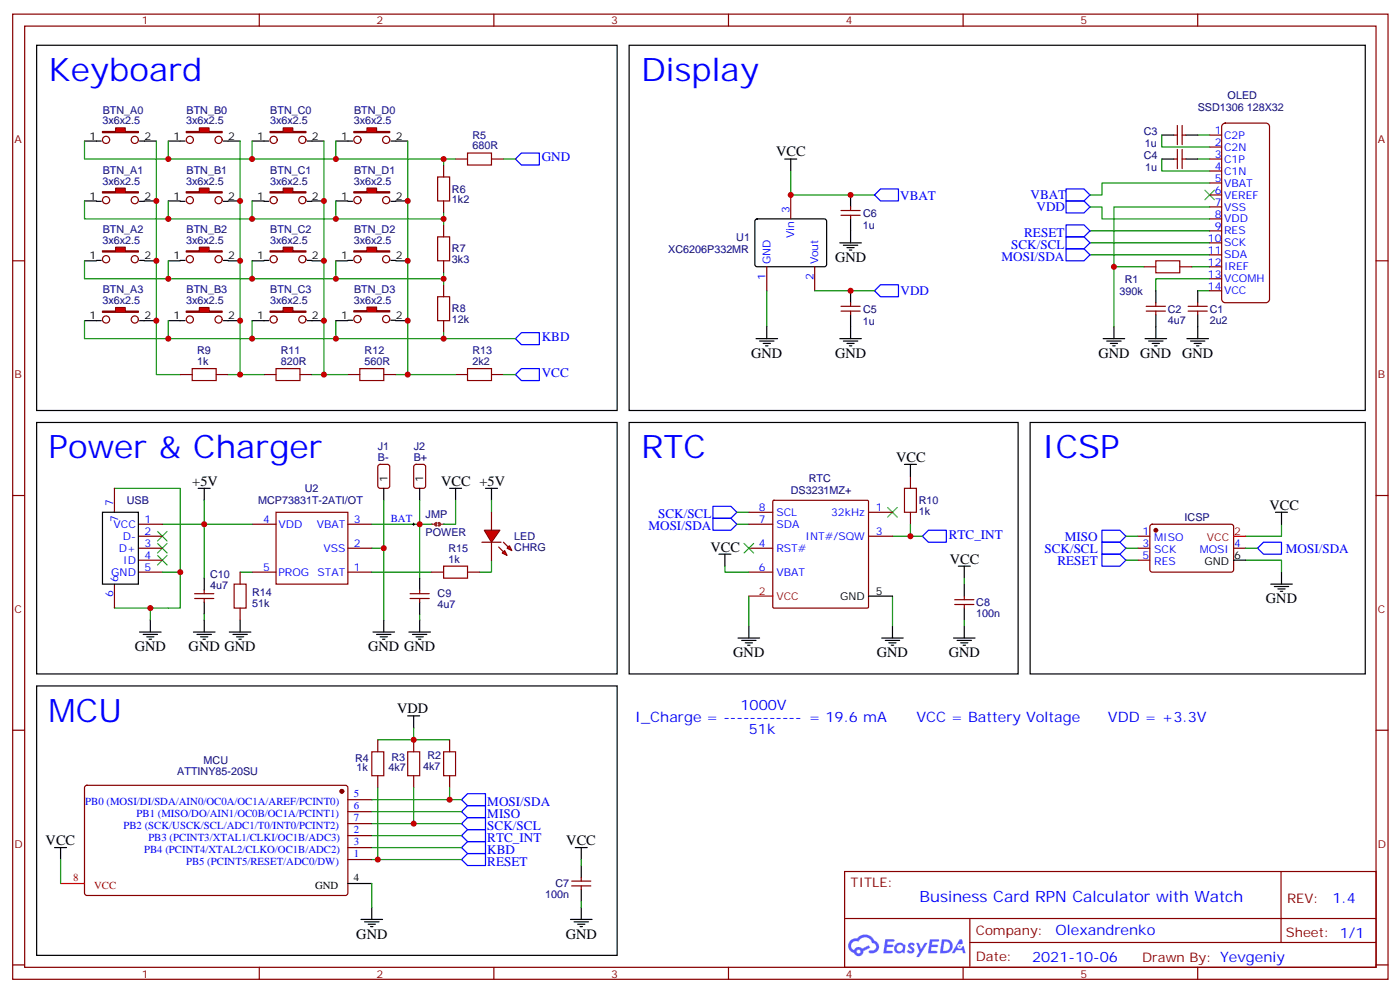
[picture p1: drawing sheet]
<svg xmlns="http://www.w3.org/2000/svg" width="413mm" height="292mm" viewBox="0 0 413 292" stroke-linecap="round" stroke-linejoin="round" font-family="sans-serif">
<g fill="none" stroke="#870000" stroke-width=".35">
<path d="M3.7 4.2h405.4v284.3h-405.4zM7.3 7.7h398.3v277.3h-398.3zM76.4 4.2v3.5M145.6 4.2v3.5M214.7 4.2v3.5M283.8 4.2v3.5M353 4.2v3.5M3.7 76.8h3.6M405.6 76.8h3.5M3.7 146h3.6M405.6 146h3.5M3.7 215.1h3.6"/>
<path d="M405.6 215.1h3.5M248.9 256.8h156.7v28.2h-156.7zM377.5 256.8l.1 20.9M249 270.6h156.4M285.8 277.7h119.6M285.8 270.6v14.1M3.7 284.3h3.6M76.4 285v3.5M145.6 285v3.5M214.7 285v3.5M283.8 285v3.5M353 285v3.5"/>
<path d="M405.6 284.3h3.5"/>
</g>
<g fill="#5487ff">
<path d="M267.9 277.9a1.22 1.22 0 0 1 1.7 .3l-.4 .6a.47 .47 0 0 0-.3-.4 .47 .47 0 0 0-.5 .2l.2 .2a1.14 1.14 0 0 1 .7 1.7 1.14 1.14 0 0 1-1.9 0l-.2-.2 .5-.5 .7 .4a.29 .29 0 0 0 .4-.2 .29 .29 0 0 0-.3-.4 1.04 1.04 0 0 1-.6-1.7z"/>
<path d="M260.9 276.7h2.4l.3 .2-.1 .5h-1.9l-.1 .9h1.5l.4 .3-.4 .4h-1.6l-.2 1.1 1.8 .1 .1 .3-.1 .3h-2.7z"/>
<path d="M274.1 276.7h2.3l.3 .2-.1 .5h-1.8l-.1 .9h1.5l.3 .3-.4 .4h-1.5l-.2 1.1 1.7 .1 .2 .3-.2 .3h-2.6z"/>
<path d="M282.8 276.7h.7l.3 1.2-.6 .4a.69 .69 0 0 0-1 .2 .69 .69 0 0 0 .5 1 .69 .69 0 0 0 .8-.6l.5-.3 .6 2.2h-.8l-.2-.9h-1.8l-.4 .9h-.9z"/>
<path d="M270 277.8h.8l.6 1.8 1.1-1.8h.9l-2.5 4.2h-.9l.9-1.6z"/>
<path d="M277.6 276.7l-.6 4.1h1.4a2.11 2.11 0 0 0 2.4-2.1 2.11 2.11 0 0 0-2.5-2zM278.3 277.4a1.39 1.39 0 0 1 1.7 1.4 1.39 1.39 0 0 1-1.8 1.3h-.3z"/>
<path d="M263.9 278.3a1.54 1.54 0 0 0-.1 2.1 1.54 1.54 0 0 0 2.2 .2l.6 .2 .3-2.3-.2-.2-.4-.1a1.49 1.49 0 0 0-2.4 .1zM264.2 279.3a.94 .94 0 0 1 1.8 0 .94 .94 0 0 1-1.8 0z"/>
<path d="M250.6 277.1a2.18 2.18 0 0 0 1.1 3.7 1.44 1.44 0 0 0 1.6 .9 1.44 1.44 0 0 0 1.2-1.5l2-1-.4-.7-2 .9a1.47 1.47 0 0 0-2.4 .5 1.39 1.39 0 0 1-.7-2 1.39 1.39 0 0 1 2-.4 2.12 2.12 0 0 1 2.2-1.3 2.12 2.12 0 0 1 1.9 1.6 1.14 1.14 0 0 1 1.1 1.5 1.14 1.14 0 0 1-1.7 .7 .43 .43 0 0 0-.5 .3 .43 .43 0 0 0 .4 .5 1.98 1.98 0 0 0 2.5-1.2 1.98 1.98 0 0 0-1.2-2.5 3.1 3.1 0 0 0-5.3-.7l-.8 .1zM252.5 280.4a.55 .55 0 0 1 1.1 0 .55 .55 0 0 1-1.1 0z"/>
<circle cx="282.8" cy="278.8" r=".26"/>
</g>
<path d="M24.9 41.6h3.5M42.5 41.6h3.6M374.5 172.1h6.4M375.6 172.8h4.2M376.6 173.5h2.1M377.3 174.2h.7M377.7 168.6v3.5" fill="none" stroke="#000" stroke-width=".35"/>
<path d="M324.8 156.2h5.3l1.7 1.8-1.7 1.7h-5.3zM324.8 159.7h5.3l1.7 1.8-1.7 1.8h-5.3zM324.8 163.3h5.3l1.7 1.7-1.7 1.8h-5.3zM370.6 161.5l1.8-1.8h5.3v3.6h-5.3z" fill="none" stroke="#00f" stroke-width=".35"/>
<path d="M377.7 154.4v3.6h-10.6M367.1 165h10.6v3.6" fill="none" stroke="#008700" stroke-width=".35"/>
<path d="M30.2 38.7h3.9v-1h2.8v1h3.9v.4h-10.6z" fill="#f00" stroke="#870000" stroke-width=".35"/>
<g fill="none" stroke="#870000" stroke-width=".35">
<circle cx="31.3" cy="41.2" r="1.06"/>
<circle cx="39.7" cy="41.2" r="1.06"/>
</g>
<path d="M24.9 59.2h3.5M28.4 41.6h1.4M41.1 41.6h1.4M42.5 59.2h3.6" fill="none" stroke="#000" stroke-width=".35"/>
<path d="M30.2 56.5h3.9v-1.1h2.8v1.1h3.9v.3h-10.6z" fill="#f00" stroke="#870000" stroke-width=".35"/>
<g fill="none" stroke="#870000" stroke-width=".35">
<circle cx="31.3" cy="59" r="1.06"/>
<circle cx="39.7" cy="59" r="1.06"/>
</g>
<path d="M28.4 59.3h1.4M41.1 59.3h1.4M24.9 76.8h3.5M42.5 76.8h3.6" fill="none" stroke="#000" stroke-width=".35"/>
<path d="M30.2 73.9h3.9v-1.1h2.8v1.1h3.9v.3h-10.6z" fill="#f00" stroke="#870000" stroke-width=".35"/>
<g fill="none" stroke="#870000" stroke-width=".35">
<circle cx="31.3" cy="76.4" r="1.06"/>
<circle cx="39.7" cy="76.4" r="1.06"/>
</g>
<path d="M28.4 76.7h1.4M41.1 76.7h1.4M24.9 94.5h3.5M42.5 94.5h3.6" fill="none" stroke="#000" stroke-width=".35"/>
<path d="M30.2 91.7h3.9v-1.1h2.8v1.1h3.9v.3h-10.6z" fill="#f00" stroke="#870000" stroke-width=".35"/>
<g fill="none" stroke="#870000" stroke-width=".35">
<circle cx="31.3" cy="94.1" r="1.06"/>
<circle cx="39.7" cy="94.1" r="1.06"/>
</g>
<path d="M49.6 41.6h3.5M67.2 41.6h3.6M28.4 94.5h1.4M41.1 94.5h1.4" fill="none" stroke="#000" stroke-width=".35"/>
<path d="M54.9 38.7h3.9v-1h2.8v1h3.9v.4h-10.6z" fill="#f00" stroke="#870000" stroke-width=".35"/>
<g fill="none" stroke="#870000" stroke-width=".35">
<circle cx="56" cy="41.2" r="1.06"/>
<circle cx="64.4" cy="41.2" r="1.06"/>
</g>
<path d="M53.1 41.6h1.4M65.8 41.6h1.4M49.6 76.8h3.5M67.2 76.8h3.6" fill="none" stroke="#000" stroke-width=".35"/>
<path d="M54.9 73.9h3.9v-1.1h2.8v1.1h3.9v.3h-10.6z" fill="#f00" stroke="#870000" stroke-width=".35"/>
<g fill="none" stroke="#870000" stroke-width=".35">
<circle cx="56" cy="76.4" r="1.06"/>
<circle cx="64.4" cy="76.4" r="1.06"/>
</g>
<path d="M53.1 76.7h1.4M65.8 76.7h1.4M49.6 94.5h3.5M67.2 94.5h3.6" fill="none" stroke="#000" stroke-width=".35"/>
<path d="M54.9 91.7h3.9v-1.1h2.8v1.1h3.9v.3h-10.6z" fill="#f00" stroke="#870000" stroke-width=".35"/>
<g fill="none" stroke="#870000" stroke-width=".35">
<circle cx="56" cy="94.1" r="1.06"/>
<circle cx="64.4" cy="94.1" r="1.06"/>
</g>
<path d="M49.6 59.2h3.5M67.2 59.2h3.6M53.1 94.5h1.4M65.8 94.5h1.4" fill="none" stroke="#000" stroke-width=".35"/>
<path d="M54.9 56.5h3.9v-1.1h2.8v1.1h3.9v.3h-10.6z" fill="#f00" stroke="#870000" stroke-width=".35"/>
<g fill="none" stroke="#870000" stroke-width=".35">
<circle cx="56" cy="59" r="1.06"/>
<circle cx="64.4" cy="59" r="1.06"/>
</g>
<path d="M53.1 59.3h1.4M65.8 59.3h1.4M74.3 41.6h3.5M91.9 41.6h3.6" fill="none" stroke="#000" stroke-width=".35"/>
<path d="M79.6 38.7h3.9v-1h2.8v1h3.9v.4h-10.6z" fill="#f00" stroke="#870000" stroke-width=".35"/>
<g fill="none" stroke="#870000" stroke-width=".35">
<circle cx="80.6" cy="41.2" r="1.06"/>
<circle cx="89.1" cy="41.2" r="1.06"/>
</g>
<path d="M74.3 59.2h3.5M77.8 41.6h1.4M90.5 41.6h1.4M91.9 59.2h3.6" fill="none" stroke="#000" stroke-width=".35"/>
<path d="M79.6 56.5h3.9v-1.1h2.8v1.1h3.9v.3h-10.6z" fill="#f00" stroke="#870000" stroke-width=".35"/>
<g fill="none" stroke="#870000" stroke-width=".35">
<circle cx="80.6" cy="59" r="1.06"/>
<circle cx="89.1" cy="59" r="1.06"/>
</g>
<path d="M77.8 59.3h1.4M90.5 59.3h1.4M74.3 76.8h3.5M91.9 76.8h3.6" fill="none" stroke="#000" stroke-width=".35"/>
<path d="M79.6 73.9h3.9v-1.1h2.8v1.1h3.9v.3h-10.6z" fill="#f00" stroke="#870000" stroke-width=".35"/>
<g fill="none" stroke="#870000" stroke-width=".35">
<circle cx="80.6" cy="76.4" r="1.06"/>
<circle cx="89.1" cy="76.4" r="1.06"/>
</g>
<path d="M77.8 76.7h1.4M90.5 76.7h1.4M74.3 94.5h3.5M91.9 94.5h3.6" fill="none" stroke="#000" stroke-width=".35"/>
<path d="M79.6 91.7h3.9v-1.1h2.8v1.1h3.9v.3h-10.6z" fill="#f00" stroke="#870000" stroke-width=".35"/>
<g fill="none" stroke="#870000" stroke-width=".35">
<circle cx="80.6" cy="94.1" r="1.06"/>
<circle cx="89.1" cy="94.1" r="1.06"/>
</g>
<path d="M99 41.6h3.5M116.6 41.6h3.6M77.8 94.5h1.4M90.5 94.5h1.4" fill="none" stroke="#000" stroke-width=".35"/>
<path d="M104.3 38.7h3.9v-1h2.8v1h3.9v.4h-10.6z" fill="#f00" stroke="#870000" stroke-width=".35"/>
<g fill="none" stroke="#870000" stroke-width=".35">
<circle cx="105.3" cy="41.2" r="1.06"/>
<circle cx="113.8" cy="41.2" r="1.06"/>
</g>
<path d="M99 59.2h3.5M102.5 41.6h1.4M115.2 41.6h1.4M116.6 59.2h3.6" fill="none" stroke="#000" stroke-width=".35"/>
<path d="M104.3 56.5h3.9v-1.1h2.8v1.1h3.9v.3h-10.6z" fill="#f00" stroke="#870000" stroke-width=".35"/>
<g fill="none" stroke="#870000" stroke-width=".35">
<circle cx="105.3" cy="59" r="1.06"/>
<circle cx="113.8" cy="59" r="1.06"/>
</g>
<path d="M102.5 59.3h1.4M115.2 59.3h1.4M99 76.8h3.5M116.6 76.8h3.6" fill="none" stroke="#000" stroke-width=".35"/>
<path d="M104.3 73.9h3.9v-1.1h2.8v1.1h3.9v.3h-10.6z" fill="#f00" stroke="#870000" stroke-width=".35"/>
<g fill="none" stroke="#870000" stroke-width=".35">
<path d="M130.7 48.6v3.5M130.7 59.2v3.5M130.7 66.3v3.5M130.7 76.8v3.6M130.7 83.9v3.5M130.7 94.5v3.5M53.1 110.3h3.6M63.7 110.3h3.5M77.8 110.3h3.6M88.4 110.3h3.5M102.5 110.3h3.5M113.1 110.3h3.5"/>
<path d="M281.4 178.1h5.6M281.4 176.7h5.6M284.2 175.6v1.1M284.2 178.1v1"/>
<circle cx="105.3" cy="76.4" r="1.06"/>
<circle cx="113.8" cy="76.4" r="1.06"/>
</g>
<g fill="none" stroke="#000" stroke-width=".35">
<path d="M102.5 76.7h1.4M115.2 76.7h1.4M99 94.5h3.5M116.6 94.5h3.6M282.4 166.8h3.6M284.2 166.8v3.5M284.2 172.1v3.5M284.2 179.1v3.6M281 188h6.4M282.1 188.7h4.2M283.1 189.4h2.2M283.8 190.1h.8"/>
<path d="M284.2 184.4v3.6"/>
</g>
<g fill="none" stroke="#008700" stroke-width=".35">
<path d="M46.1 41.6v68.7h7M49.6 41.6v5.2M49.6 59.2v5.3M70.8 41.6v68.7M74.3 41.6v5.2M74.3 59.2v5.3M99 41.6v5.2M99 59.2v5.3M120.2 41.6v68.7h-3.6M24.9 76.8v5.3h105.8M49.6 76.8v5.3M74.3 76.8v5.3"/>
<path d="M99 76.8v5.3M49.6 94.5v5.3M99 94.5v5.3M67.2 110.3h10.6M91.9 110.3h10.6"/>
</g>
<path d="M129 52.1h3.5v7.1h-3.5zM129 69.8h3.5v7h-3.5zM129 87.4h3.5v7.1h-3.5zM56.7 108.6h7v3.5h-7zM81.4 108.6h7v3.5h-7zM106 108.6h7.1v3.5h-7.1z" fill="none" stroke="#a10000" stroke-width=".35"/>
<path d="M104.3 91.5h3.9v-1h2.8v1h3.9v.4h-10.6z" fill="#f00" stroke="#870000" stroke-width=".35"/>
<g fill="none" stroke="#870000" stroke-width=".35">
<path d="M345.9 39.8h1.1M347 37v5.6M348.4 37v5.6M348.4 39.8h1.1M356.5 39.8h3.5M360.3 36.7l.8-.4h12l.6 .2 .4 .5 .1 51.1-.3 .6-.5 .4-12.3 .1-.6-.3-.4-.5-.1-51.1zM134.3 46.8h3.5M144.9 46.8h3.5M345.9 46.8h1.1M347 44v5.7M348.4 44v5.7M348.4 46.8h1.1"/>
<path d="M356.5 46.8h3.5M356.5 43.3h3.5M356.5 50.4h3.5M356.5 53.9h3.5M356.5 57.4h3.5M337.1 78.6h3.5M347.7 78.6h3.5M356.5 78.6h3.5M356.5 61h3.5M356.5 64.5h3.5M356.5 68h3.5M356.5 71.5h3.5"/>
<path d="M356.5 75.1h3.5M247.9 90.2h5.6M247.9 91.7h5.6M250.7 89.2v1M250.7 91.7v1M337.8 90.2h5.7M337.8 91.7h5.7M340.6 89.2v1M340.6 91.7v1M350.2 90.2h5.6M350.2 91.7h5.6M353 89.2v1"/>
<path d="M353 91.7v1M356.5 82.1h3.5M356.5 85.7h3.5M134.3 110.3h3.5M144.9 110.3h3.5M111.6 137l.4-.2h2.2l.6 .4 .1 6-.5 .6-2.4 .1-.6-.5-.1-5.9zM122.2 137l.4-.2h2.1l.7 .4v6l-.4 .6-2.4 .1-.6-.5-.1-5.9zM74.3 154.4h7.1M81.4 150.9h21.1v21.2h-21.1zM102.5 154.4h7.1M268.3 140.3v3.6M268.3 150.9v3.5"/>
<path d="M335.4 158h3.5M339.1 154.7l.5-.3 23.5 .1 .5 .7-.1 12.9-.6 .5-23.6-.1-.4-.6v-12.7zM74.3 168.6h7.1M102.5 168.6h7.1M102.5 161.5h7.1M335.4 161.5h3.5M335.4 165h3.5M363.6 161.5h3.5M121.9 217.9v3.6M132.5 217.9v3.6M25.1 231.6l.5-.2h76.5l.4 .7v31.3l-.7 .4-76.5-.1-.4-.6v-31zM102.5 239.1h7.1"/>
<path d="M102.5 235.6h7.1M121.9 228.5v3.6M132.5 228.5v3.6M102.5 242.6h7.1M102.5 249.7h7.1M102.5 246.2h7.1M102.5 253.2h7.1M168.5 259.6h5.6M171.3 258.5v1.1M168.5 261h5.6M171.3 261v1"/>
<circle cx="105.3" cy="94" r="1.06"/>
<circle cx="113.8" cy="94" r="1.06"/>
</g>
<g fill="none" stroke="#000" stroke-width=".35">
<path d="M10.8 13.3h171.1v107.6h-171.1zM185.4 13.3h217v107.6h-217zM342.4 39.8h3.5M349.5 39.8h3.5M342.4 46.8h3.5M349.5 46.8h3.5M102.5 94.4h1.4M115.2 94.4h1.4M250.7 85.7v3.5M250.7 92.7v3.5M325.1 99.8h6.4M328.3 96.2v3.6"/>
<path d="M340.6 85.7v3.5M340.6 92.7v3.5M353 85.7v3.5M353 92.7v3.5M326.2 100.5h4.2M327.2 101.2h2.2M327.9 101.9h.7M10.8 124.5h171.1v74h-171.1zM185.4 124.5h114.7v74h-114.7zM266.6 136.8h3.5M268.3 136.8v3.5M303.6 124.5h98.8v74h-98.8z"/>
<path d="M58.4 143.9h3.5M60.2 143.9v3.5M113.1 143.9v3.5M123.7 143.9v3.5M132.5 143.9h3.5M134.3 143.9v3.5M143.1 143.9h3.5M144.9 143.9v3.5M375.9 150.9h3.5M377.7 150.9v3.5M211.9 163.3h3.5M213.6 163.3v3.5"/>
<path d="M363.6 165h3.5M41.1 186.2h6.4M42.2 186.9h4.2M43.3 187.6h2.1M44 188.3h.7M44.3 182.7v3.5M57 186.2h6.4M58.1 186.9h4.2M59.1 187.6h2.1M59.8 188.3h.7M60.2 182.7v3.5M67.6 186.2h6.3"/>
<path d="M68.7 186.9h4.2M69.7 187.6h2.1M70.4 188.3h.7M70.8 182.7v3.5M109.9 186.2h6.4M111 186.9h4.2M112 187.6h2.2M112.7 188.3h.8M113.1 182.7v3.5M120.5 186.2h6.4M121.6 186.9h4.2M122.6 187.6h2.1"/>
<path d="M123.3 188.3h.7M123.7 182.7v3.5M259.9 188h6.3M260.9 188.7h4.2M262 189.4h2.1M262.7 190.1h.7M263 184.4v3.6M10.8 202.1h171.1v79.3h-171.1zM120.2 210.9h3.5M121.9 210.9v3.5M16.1 249.7h3.5M17.9 249.7v3.5"/>
<path d="M169.5 249.7h3.6M171.3 249.7v3.5M171.3 255v3.5M102.5 260.3h7.1M106.4 270.9h6.3M107.5 271.6h4.2M108.5 272.3h2.1M109.2 273h.7M109.6 267.3v3.6M168.1 270.9h6.4M169.2 271.6h4.2M170.3 272.3h2.1"/>
<path d="M171 273h.7M171.3 262v3.6M171.3 267.3v3.6"/>
</g>
<g fill="none" stroke="#00f" stroke-width=".35">
<path d="M151.9 46.8l1.8-1.7h5.3v3.5h-5.3zM314.2 73.3h5.3l1.7 1.8-1.7 1.7h-5.3zM314.2 69.8h5.3l1.7 1.7-1.7 1.8h-5.3zM314.2 66.3h5.3l1.7 1.7-1.7 1.8h-5.3zM151.9 99.8l1.8-1.8h5.3v3.5h-5.3zM151.9 110.3l1.8-1.7h5.3v3.5h-5.3zM210.1 149.2h5.3l1.8 1.7-1.8 1.8h-5.3zM210.1 152.7h5.3l1.8 1.7-1.8 1.8h-5.3zM271.9 158l1.7-1.8h5.3v3.5h-5.3zM137.8 237.3h5.3v3.6h-5.3l-1.8-1.8zM137.8 233.8h5.3v3.5h-5.3l-1.8-1.7zM137.8 251.5h5.3v3.5h-5.3l-1.8-1.8z"/>
<path d="M137.8 247.9h5.3v3.6h-5.3l-1.8-1.8zM137.8 244.4h5.3v3.5h-5.3l-1.8-1.7zM137.8 240.9h5.3v3.5h-5.3l-1.8-1.8z"/>
</g>
<g fill="none" stroke="#008700" stroke-width=".35">
<path d="M342.4 39.8v3.5h14.1M353 39.8h3.5M24.9 41.6v5.2h105.8v1.8M24.9 59.2v5.3h105.8v-1.8M95.5 41.6v68.7M130.7 46.8h3.6M148.4 46.8h3.5M353 46.8h3.5M130.7 64.5v1.8M321.2 75.1h35.3M321.2 71.5h35.3M321.2 68h35.3"/>
<path d="M351.2 78.6h5.3M24.9 94.5v5.3h105.8v-1.8M74.3 94.5v5.3M130.7 80.4v3.5M130.7 99.8h21.2M353 85.7h3.5M356.5 82.1h-15.9v3.6M120.2 110.3h14.1M148.4 110.3h3.5M47.8 154.4h26.5M60.2 147.4v22.9M109.6 154.4h14.1v15.9"/>
<path d="M113.1 147.4v14.1M123.7 147.4v7M217.2 150.9h3.5M217.2 154.4h3.5M263 158h8.9M268.3 154.4v3.6M331.8 158h3.6M33.7 179.1h15.9M70.8 168.6h3.5M109.6 161.5h3.5v21.2M109.6 168.6h17.6M144.9 165v3.6h-3.6"/>
<path d="M263 175.6v8.8M284.2 170.3v1.8M331.8 161.5h3.6M331.8 165h3.6M367.1 161.5h3.5M60.2 180.9v1.8M123.7 180.9v1.8M284.2 182.7v1.7M111.3 217.9h21.2M109.6 235.6h26.4M109.6 239.1h26.4M121.9 232.1v10.5"/>
<path d="M132.5 232.1v3.5M17.9 253.2v7.1M109.6 242.6h26.4M109.6 246.2h26.4M109.6 249.7h26.4M109.6 253.2h26.4M171.3 253.2v1.8M109.6 260.3v7M171.3 265.6v1.7"/>
</g>
<path d="M137.8 45.1h7.1v3.5h-7.1zM340.6 76.8h7.1v3.6h-7.1zM137.8 108.6h7.1v3.5h-7.1zM266.6 143.9h3.5v7h-3.5zM120.2 221.5h3.5v7h-3.5zM130.7 221.5h3.6v7h-3.6z" fill="none" stroke="#a10000" stroke-width=".35"/>
<path d="M355.1 56l2.8 2.8M357.9 56l-2.8 2.8M46.4 156.6l2.8 2.8M49.2 156.6l-2.8 2.8M46.4 163.6l2.8 2.8M46.4 160.1l2.8 2.8M49.2 163.6l-2.8 2.8M49.2 160.1l-2.8 2.8" fill="none" stroke="#3c3" stroke-width=".35"/>
<g fill="#870000" stroke="#870000" stroke-width=".35">
<circle cx="100.8" cy="233.1" r=".53"/>
<circle cx="340.6" cy="156.2" r=".53"/>
</g>
<path d="M363.6 158h3.5M17.9 260.3h7" fill="none" stroke="#f00" stroke-width=".35"/>
<path d="M128.6 154.1l-.3 .3 .3 .4M129.3 154.1l.4 .3-.4 .4" fill="none" stroke="#8c2424" stroke-width=".71"/>
<path d="M127.2 154.4h.7M130 154.4h.7" fill="none" stroke="#8c2424" stroke-width=".35"/>
<g fill="#8c2424">
<circle cx="127.2" cy="154.4" r=".18"/>
<circle cx="130.7" cy="154.4" r=".18"/>
</g>
<path d="M123.7 154.4h3.5M134.3 147.4v7h-3.6M144.9 147.4v3.5" fill="none" stroke="#008700" stroke-width=".35"/>
<path d="M261.6 149.5l2.8 2.8M264.4 149.5l-2.8 2.8" fill="none" stroke="#3c3" stroke-width=".35"/>
<path d="M69 172.1h3.5v7h-3.5zM130.7 166.8h7.1v3.5h-7.1z" fill="none" stroke="#a10000" stroke-width=".35"/>
<path d="M57.4 176.3h5.6M57.4 174.9h5.6M60.2 173.8v1.1M60.2 176.3v1.1M70.8 168.6v3.5M70.8 179.1v3.6M120.9 176.3h5.6M120.9 174.9h5.6M123.7 173.8v1.1M123.7 176.3v1.1M127.2 168.6h3.5M137.8 168.6h3.5" fill="none" stroke="#870000" stroke-width=".35"/>
<path d="M60.2 170.3v3.5M60.2 177.4v3.5M123.7 170.3v3.5M123.7 177.4v3.5" fill="none" stroke="#000" stroke-width=".35"/>
<g fill="#f00" stroke="#870000" stroke-width=".35">
<path d="M142.7 156.2h4.6l-2.4 3.5z"/>
<path d="M142 159.7h5.7z"/>
</g>
<g fill="#870000" stroke="#870000" stroke-width=".35">
<path d="M148.4 159.7l1.4 1.4z"/>
<path d="M147 161.1l1.4 1.5z"/>
</g>
<g fill="#f00" stroke="#870000" stroke-width=".35">
<path d="M149.4 161.5l.7-.7 .7 1.4z"/>
<path d="M148 162.9l.7-.7 .7 1.4z"/>
</g>
<g fill="none" stroke="#870000" stroke-width=".35">
<path d="M233 57.4v7.1M226 78.6v7.1M240.1 78.6v7.1M247.9 63.4h5.6M247.9 62h5.6M250.7 61v1M250.7 63.4v1.1M33.7 143.9v7M40.8 158h7M40.8 154.4h7M144.9 150.9v5.3M144.9 159.7v5.3"/>
<path d="M220.7 150.9h7.1M220.7 154.4h7.1M227.8 147.6l.3-.2h27.5l.3 .2 .1 31.2-.2 .3h-27.7l-.3-.2zM256 150.9h7M256 158h7M33.7 172.1v7M40.8 161.5h7M40.8 168.6h7M40.8 165h7M220.7 161.5h7.1M220.7 168.6h7.1M111.3 217.9v3.6"/>
<path d="M111.3 228.5v3.6"/>
</g>
<g fill="none" stroke="#008700" stroke-width=".35">
<path d="M233 50.4v7h24.7M342.4 46.8v3.6h14.1M356.5 53.9h-31.7v3.5h-3.6M321.2 61h3.6v3.5h31.7M337.1 78.6h-8.8v17.6M356.5 61h-28.2v17.6M226 85.7v10.5M240.1 85.7h17.6M33.7 143.9h19.4v35.2h-3.5M44.3 179.1v3.6M47.8 168.6h5.3M213.6 166.8v1.8h7.1"/>
<path d="M220.7 175.6v8.8M121.9 214.4v3.5M111.3 232.1v21.1"/>
</g>
<path d="M121.6 154.4h.7M121.9 154.1v.7" fill="none" stroke="#000" stroke-width=".29"/>
<g fill="none" stroke="#000" stroke-width=".35">
<path d="M231.3 46.8h3.5M233 46.8v3.6M250.7 57.4v3.6M222.7 64.7l.5-.2h20l.4 .7v13l-.7 .4-20-.1-.4-.6v-12.7zM247.5 71.5h6.4M248.6 72.2h4.2M249.6 73h2.1M250.3 73.7h.7M250.7 64.5v7M222.8 99.8h6.4M226 96.2v3.6M247.5 99.8h6.4"/>
<path d="M250.7 96.2v3.6M337.5 99.8h6.3M340.6 96.2v3.6M349.8 99.8h6.4M353 96.2v3.6M223.9 100.5h4.2M224.9 101.2h2.1M225.6 101.9h.7M248.6 100.5h4.2M249.6 101.2h2.1M250.3 101.9h.7M338.5 100.5h4.3"/>
<path d="M339.6 101.2h2.1M340.3 101.9h.7M350.9 100.5h4.2M351.9 101.2h2.1M352.6 101.9h.7M30.2 150.9h10.6v21.2h-10.6zM256 175.6h7M217.5 188h6.4M218.6 188.7h4.2M219.6 189.4h2.2M220.3 190.1h.8M220.7 184.4v3.6"/>
</g>
<path d="M257.7 57.4l1.8-1.7h5.3v3.5h-5.3zM314.2 59.2h5.3l1.7 1.8-1.7 1.7h-5.3zM314.2 55.7h5.3l1.7 1.7-1.7 1.8h-5.3zM257.7 85.7l1.8-1.8h5.3v3.5h-5.3z" fill="none" stroke="#00f" stroke-width=".35"/>
<path d="M220.7 175.6h7.1" fill="none" stroke="#f00" stroke-width=".35"/>
<path d="M219.3 160.1l2.8 2.8M222.1 160.1l-2.8 2.8" fill="none" stroke="#3c3" stroke-width=".35"/>
<path d="M109.6 221.5h3.5v7h-3.5z" fill="none" stroke="#a10000" stroke-width=".35"/>
<g fill="#c00">
<circle cx="49.6" cy="82.1" r=".88"/>
<circle cx="74.3" cy="82.1" r=".88"/>
<circle cx="99" cy="82.1" r=".88"/>
<circle cx="46.1" cy="94.5" r=".88"/>
<circle cx="70.8" cy="110.3" r=".88"/>
<circle cx="120.2" cy="94.5" r=".88"/>
<circle cx="46.1" cy="76.8" r=".88"/>
<circle cx="70.8" cy="76.8" r=".88"/>
<circle cx="70.8" cy="59.2" r=".88"/>
<circle cx="70.8" cy="94.5" r=".88"/>
<circle cx="95.5" cy="59.2" r=".88"/>
<circle cx="95.5" cy="76.8" r=".88"/>
<circle cx="95.5" cy="94.5" r=".88"/>
<circle cx="120.2" cy="76.8" r=".88"/>
<circle cx="120.2" cy="59.2" r=".88"/>
<circle cx="95.5" cy="110.3" r=".88"/>
<circle cx="49.6" cy="46.8" r=".88"/>
<circle cx="74.3" cy="46.8" r=".88"/>
<circle cx="99" cy="46.8" r=".88"/>
<circle cx="46.1" cy="59.2" r=".88"/>
<circle cx="49.6" cy="64.5" r=".88"/>
<circle cx="74.3" cy="64.5" r=".88"/>
<circle cx="99" cy="64.5" r=".88"/>
<circle cx="130.7" cy="64.5" r=".88"/>
<circle cx="130.7" cy="82.1" r=".88"/>
<circle cx="49.6" cy="99.8" r=".88"/>
<circle cx="99" cy="99.8" r=".88"/>
<circle cx="74.3" cy="99.8" r=".88"/>
<circle cx="268.3" cy="158" r=".88"/>
<circle cx="130.7" cy="46.8" r=".88"/>
<circle cx="130.7" cy="99.8" r=".88"/>
<circle cx="120.2" cy="110.3" r=".88"/>
<circle cx="121.9" cy="242.6" r=".88"/>
<circle cx="132.5" cy="235.6" r=".88"/>
<circle cx="60.2" cy="154.4" r=".88"/>
<circle cx="123.7" cy="154.4" r=".88"/>
<circle cx="113.1" cy="161.5" r=".88"/>
<circle cx="250.7" cy="85.7" r=".88"/>
<circle cx="53.1" cy="168.6" r=".88"/>
<circle cx="44.3" cy="179.1" r=".88"/>
<circle cx="233" cy="57.4" r=".88"/>
<circle cx="250.7" cy="57.4" r=".88"/>
<circle cx="328.3" cy="78.6" r=".88"/>
<circle cx="111.3" cy="253.2" r=".88"/>
<circle cx="121.9" cy="217.9" r=".88"/>
</g>
<g font-size="9.5" fill="#00f">
<text x="14.3" y="23.9">Keyboard</text>
<text x="188.9" y="23.9">Display</text>
<text x="14.3" y="135">Power &amp; Charger</text>
<text x="188.9" y="135">RTC</text>
<text x="307.1" y="135">ICSP</text>
<text x="14.3" y="212.7">MCU</text>
</g>
<text font-size="4.6" fill="#00f" x="271" y="265.8">Business Card RPN Calculator with Watch</text>
<g font-size="4.2">
<text x="228.8" y="46.1">VCC</text>
<text x="246.1" y="77.2">GND</text>
<text x="221.4" y="105.4">GND</text>
<text x="246.1" y="105.4">GND</text>
<text x="323.7" y="105.4">GND</text>
<text x="336.1" y="105.4">GND</text>
<text x="348.4" y="105.4">GND</text>
<text x="264.1" y="136.1">VCC</text>
<text x="56.7" y="143.2">+5V</text>
<text x="130" y="143.2">VCC +5V</text>
<text x="374.2" y="150.2">VCC</text>
<text x="209.4" y="162.6">VCC</text>
<text x="280" y="166.1">VCC</text>
<text x="373.1" y="177.7">GND</text>
<text x="39.7" y="191.8">GND</text>
<text x="55.6" y="191.8">GND GND</text>
<text x="108.5" y="191.8">GND GND</text>
<text x="216.1" y="193.6">GND</text>
<text x="258.4" y="193.6">GND</text>
<text x="279.6" y="193.6">GND</text>
<text x="117" y="210.2">VDD</text>
<text x="13.4" y="249">VCC</text>
<text x="166.9" y="249">VCC</text>
<text x="105" y="276.5">GND</text>
<text x="166.8" y="276.5">GND</text>
</g>
<g font-size="4.2" fill="#00f">
<text x="218.2" y="209.1">1000V</text>
<text x="187.2" y="212.7">I_Charge = ------------ = 19.6 mA</text>
<text x="270.1" y="212.7">VCC = Battery Voltage</text>
<text x="326.5" y="212.7">VDD = +3.3V</text>
<text x="220.7" y="216.2">51k</text>
<text x="392.7" y="266">1.4</text>
<text x="311.1" y="275.6">Olexandrenko</text>
<text x="304.2" y="283.4">2021-10-06</text>
</g>
<g font-size="3.9" fill="#00f">
<text x="159.7" y="47.6">GND</text>
<text x="265.3" y="59">VBAT</text>
<text x="303.7" y="58.7">VBAT</text>
<text x="305.5" y="62.2">VDD</text>
<text x="301.9" y="69.8">RESET</text>
<text x="295.2" y="76.8">MOSI/SDA</text>
<text x="298" y="73.3">SCK/SCL</text>
<text x="265.4" y="86.9">VDD</text>
<text x="159.7" y="100.5">KBD</text>
<text x="159.7" y="111.1">VCC</text>
<text x="193.9" y="152.7">SCK/SCL</text>
<text x="191.1" y="156.2">MOSI/SDA</text>
<text x="279.6" y="158.7">RTC_INT</text>
<text x="313.8" y="159.2">MISO</text>
<text x="307.8" y="162.8">SCK/SCL</text>
<text x="311.7" y="166.3">RESET</text>
<text x="379" y="162.8">MOSI/SDA</text>
<text x="143.6" y="237.3">MOSI/SDA</text>
<text x="143.6" y="244.4">SCK/SCL</text>
<text x="143.6" y="240.9">MISO</text>
<text x="143.6" y="251.5">KBD</text>
<text x="143.6" y="247.9">RTC_INT</text>
<text x="143.6" y="255">RESET</text>
</g>
<g font-size="3.9" fill="#800">
<text x="250.7" y="261.3">TITLE:</text>
<text x="379.3" y="266">REV:</text>
<text x="287.6" y="275.5">Company:</text>
<text x="379" y="276.2">Sheet: 1/1</text>
<text x="287.6" y="283.2">Date:</text>
<text x="336.6" y="283.3">Drawn By: Yevgeniy</text>
</g>
<g font-size="3.2" fill="#800">
<text x="41.8" y="7.2">1</text>
<text x="111" y="7.2">2</text>
<text x="180.1" y="7.2">3</text>
<text x="249.3" y="7.2">4</text>
<text x="318.4" y="7.2">5</text>
<text x="4.3" y="42.3">A</text>
<text x="406.1" y="42.3">A</text>
<text x="4.3" y="111.4">B</text>
<text x="406.1" y="111.4">B</text>
<text x="4.3" y="180.6">C</text>
<text x="406.1" y="180.6">C</text>
<text x="4.3" y="249.7">D</text>
<text x="406.1" y="249.7">D</text>
<text x="41.8" y="288">1</text>
<text x="111" y="288">2</text>
<text x="180.1" y="288">3</text>
<text x="249.3" y="288">4</text>
<text x="318.4" y="288">5</text>
</g>
<g font-size="3.2" fill="#000080">
<text x="361.8" y="29.2">OLED</text>
<text x="30.3" y="33.5">BTN_A0</text>
<text x="55" y="33.5">BTN_B0</text>
<text x="79.7" y="33.5">BTN_C0</text>
<text x="104.4" y="33.5">BTN_D0</text>
<text x="353" y="32.7">SSD1306 128X32</text>
<text x="30.2" y="36.6">3x6x2.5</text>
<text x="54.9" y="36.6">3x6x2.5</text>
<text x="79.6" y="36.6">3x6x2.5</text>
<text x="104.3" y="36.6">3x6x2.5</text>
<text x="139.2" y="40.9">R5</text>
<text x="337.1" y="39.8">C3</text>
<text x="139.2" y="44">680R</text>
<text x="337.1" y="46.8">C4</text>
<text x="337.4" y="43.3">1u</text>
<text x="30.3" y="51.3">BTN_A1</text>
<text x="55" y="51.3">BTN_B1</text>
<text x="79.7" y="51.3">BTN_C1</text>
<text x="104.4" y="51.3">BTN_D1</text>
<text x="337.5" y="50.4">1u</text>
<text x="30.2" y="54.4">3x6x2.5</text>
<text x="54.9" y="54.4">3x6x2.5</text>
<text x="79.6" y="54.4">3x6x2.5</text>
<text x="104.3" y="54.4">3x6x2.5</text>
<text x="133.2" y="59.9">1k2</text>
<text x="133.2" y="56.7">R6</text>
<text x="254.4" y="63.9">C6</text>
<text x="30.2" y="71.8">3x6x2.5</text>
<text x="30.3" y="68.7">BTN_A2</text>
<text x="54.9" y="71.8">3x6x2.5</text>
<text x="55" y="68.7">BTN_B2</text>
<text x="79.6" y="71.8">3x6x2.5</text>
<text x="79.7" y="68.7">BTN_C2</text>
<text x="104.3" y="71.8">3x6x2.5</text>
<text x="104.4" y="68.7">BTN_D2</text>
<text x="217" y="71">U1</text>
<text x="254.3" y="67.4">1u</text>
<text x="133.2" y="77.5">3k3</text>
<text x="133.2" y="74.4">R7</text>
<text x="196.9" y="74.5">XC6206P332MR</text>
<text x="331.5" y="83.3">R1</text>
<text x="30.2" y="89.5">3x6x2.5</text>
<text x="30.3" y="86.4">BTN_A3</text>
<text x="54.9" y="89.5">3x6x2.5</text>
<text x="55" y="86.4">BTN_B3</text>
<text x="79.6" y="89.5">3x6x2.5</text>
<text x="79.7" y="86.4">BTN_C3</text>
<text x="104.3" y="89.4">3x6x2.5</text>
<text x="104.4" y="86.3">BTN_D3</text>
<text x="330" y="86.8">390k</text>
<text x="133.2" y="95.2">12k</text>
<text x="133.2" y="92">R8</text>
<text x="254.3" y="95.7">1u</text>
<text x="254.4" y="92.1">C5</text>
<text x="344.2" y="95.3">4u7</text>
<text x="344.2" y="92.1">C2</text>
<text x="356.5" y="95.3">2u2</text>
<text x="356.5" y="92.1">C1</text>
<text x="58.1" y="107.5">1k</text>
<text x="58.1" y="104.4">R9</text>
<text x="82.8" y="107.5">820R</text>
<text x="82.8" y="104.4">R11</text>
<text x="107.5" y="107.5">560R</text>
<text x="107.5" y="104.4">R12</text>
<text x="139.2" y="107.5">2k2</text>
<text x="139.2" y="104.4">R13</text>
<text x="111.4" y="135.7">B-</text>
<text x="111.4" y="132.6">J1</text>
<text x="121.9" y="135.7">B+</text>
<text x="121.9" y="132.6">J2</text>
<text x="238.3" y="142.1">RTC</text>
<text x="37.4" y="148.5">USB</text>
<text x="76.1" y="148.4">MCP73831T-2ATI/OT</text>
<text x="89.8" y="144.9">U2</text>
<text x="233" y="145.6">DS3231MZ+</text>
<text x="270.8" y="148.4">R10</text>
<text x="125.4" y="152.7">JMP</text>
<text x="270.8" y="151.6">1k</text>
<text x="349.1" y="153.4">ICSP</text>
<text x="125.4" y="158">POWER</text>
<text x="151.6" y="159.1">LED</text>
<text x="132.2" y="165.7">1k</text>
<text x="132.2" y="162.6">R15</text>
<text x="151.6" y="162.3">CHRG</text>
<text x="61.9" y="173.5">4u7</text>
<text x="61.9" y="170.3">C10</text>
<text x="74.3" y="178.8">51k</text>
<text x="74.3" y="175.6">R14</text>
<text x="129" y="179.1">4u7</text>
<text x="129" y="175.9">C9</text>
<text x="287.7" y="178.5">C8</text>
<text x="287.7" y="181.7">100n</text>
<text x="60" y="225">MCU</text>
<text x="104.7" y="224.4">R4</text>
<text x="105.1" y="227.2">1k</text>
<text x="114.5" y="227.2">4k7</text>
<text x="115.4" y="224.1">R3</text>
<text x="124.7" y="226.9">4k7</text>
<text x="126" y="223.7">R2</text>
<text x="52.2" y="228.2">ATTINY85-20SU</text>
<text x="163.7" y="261.4">C7</text>
<text x="160.7" y="264.6">100n</text>
</g>
<g font-size="3.2">
<text x="26.4" y="41.2">1</text>
<text x="42.5" y="41.2">2</text>
<text x="51.1" y="41.2">1</text>
<text x="67.2" y="41.2">2</text>
<text x="75.8" y="41.2">1</text>
<text x="91.9" y="41.2">2</text>
<text x="100.5" y="41.2">1</text>
<text x="116.6" y="41.2">2</text>
<text x="26.4" y="59">1</text>
<text x="42.5" y="59">2</text>
<text x="51.1" y="59">1</text>
<text x="67.2" y="59">2</text>
<text x="75.8" y="59">1</text>
<text x="91.9" y="59">2</text>
<text x="100.5" y="59">1</text>
<text x="116.6" y="59">2</text>
<text x="26.4" y="76.4">1</text>
<text x="42.5" y="76.4">2</text>
<text x="51.1" y="76.4">1</text>
<text x="67.2" y="76.4">2</text>
<text x="75.8" y="76.4">1</text>
<text x="91.9" y="76.4">2</text>
<text x="100.5" y="76.4">1</text>
<text x="116.6" y="76.4">2</text>
<text x="26.4" y="94.1">1</text>
<text x="42.5" y="94.1">2</text>
<text x="51.1" y="94.1">1</text>
<text x="67.2" y="94.1">2</text>
<text x="75.8" y="94.1">1</text>
<text x="91.9" y="94.1">2</text>
<text x="100.5" y="94">1</text>
<text x="116.6" y="94">2</text>
<text x="114.2" y="142.1" transform="rotate(-90 114.2 142.1)">1</text>
<text x="124.7" y="142.1" transform="rotate(-90 124.7 142.1)">1</text>
<text x="355" y="166.4">GND</text>
<text x="363.7" y="164.7">6</text>
<text x="247.6" y="176.7">GND</text>
<text x="258.1" y="175.3">5</text>
<text x="92.8" y="261.9">GND</text>
<text x="104.3" y="259.6">4</text>
</g>
<g font-size="3.2" fill="#00f">
<text x="358" y="39.4">1</text>
<text x="360.8" y="40.9">C2P</text>
<text x="358" y="43">2</text>
<text x="358" y="46.5">3</text>
<text x="360.8" y="44.4">C2N</text>
<text x="360.8" y="47.9">C1P</text>
<text x="358" y="50">4</text>
<text x="358" y="53.6">5</text>
<text x="360.8" y="51.4">C1N</text>
<text x="358" y="57.1">6</text>
<text x="360.8" y="55">VBAT</text>
<text x="360.8" y="58.5">VEREF</text>
<text x="232.7" y="62.7" transform="rotate(-90 232.7 62.7)">3</text>
<text x="358" y="60.6">7</text>
<text x="358" y="64.1">8</text>
<text x="360.8" y="62">VSS</text>
<text x="360.8" y="65.5">VDD</text>
<text x="234.1" y="70.2" transform="rotate(-90 234.1 70.2)">Vin</text>
<text x="356" y="71.2">10</text>
<text x="358" y="67.7">9</text>
<text x="360.8" y="69.1">RES</text>
<text x="227" y="77.9" transform="rotate(-90 227 77.9)">GND</text>
<text x="241.2" y="77.9" transform="rotate(-90 241.2 77.9)">Vout</text>
<text x="356" y="74.7">11</text>
<text x="360.8" y="72.6">SCK</text>
<text x="360.8" y="76.1">SDA</text>
<text x="225.6" y="82.4" transform="rotate(-90 225.6 82.4)">1</text>
<text x="239.7" y="82.4" transform="rotate(-90 239.7 82.4)">2</text>
<text x="356" y="78.2">12</text>
<text x="356" y="81.8">13</text>
<text x="360.8" y="79.7">IREF</text>
<text x="360.8" y="83.2">VCOMH</text>
<text x="356" y="85.3">14</text>
<text x="360.8" y="86.7">VCC</text>
<text x="33.4" y="149.2" transform="rotate(-90 33.4 149.2)">7</text>
<text x="33.5" y="155.5">VCC</text>
<text x="34.8" y="153.6" transform="rotate(-90 34.8 153.6)">7</text>
<text x="42.5" y="154.1">1</text>
<text x="77.6" y="154.1">4</text>
<text x="82.1" y="155.5">VDD</text>
<text x="93.3" y="155.5">VBAT</text>
<text x="104.3" y="154.1">3</text>
<text x="115.2" y="153.7">BAT</text>
<text x="223.6" y="154.1">7</text>
<text x="223.6" y="150.6">8</text>
<text x="228.8" y="155.5">SDA</text>
<text x="228.8" y="152">SCL</text>
<text x="245" y="152">32kHz</text>
<text x="258.1" y="150.6">1</text>
<text x="36.2" y="159">D-</text>
<text x="42.5" y="157.6">2</text>
<text x="42.5" y="161.1">3</text>
<text x="104.3" y="161.1">2</text>
<text x="223.6" y="161.1">4</text>
<text x="237.4" y="159">INT#/SQW</text>
<text x="258.1" y="157.6">3</text>
<text x="336.7" y="157.6">1</text>
<text x="336.7" y="161.1">3</text>
<text x="340.2" y="159.4">MISO</text>
<text x="363.7" y="161.1">4</text>
<text x="35" y="162.6">D+</text>
<text x="36.3" y="166.1">ID</text>
<text x="42.5" y="164.7">4</text>
<text x="95.3" y="162.6">VSS</text>
<text x="228.8" y="162.6">RST#</text>
<text x="336.7" y="164.7">5</text>
<text x="340.2" y="162.9">SCK</text>
<text x="340.2" y="166.4">RES</text>
<text x="353.6" y="162.9">MOSI</text>
<text x="32.8" y="169.6">GND</text>
<text x="34.8" y="171.4" transform="rotate(-90 34.8 171.4)">6</text>
<text x="42.5" y="168.2">5</text>
<text x="77.6" y="168.2">5</text>
<text x="82.1" y="169.6">PROG</text>
<text x="93.6" y="169.6">STAT</text>
<text x="104.3" y="168.2">1</text>
<text x="223.6" y="168.2">6</text>
<text x="228.8" y="169.6">VBAT</text>
<text x="33.4" y="175.9" transform="rotate(-90 33.4 175.9)">6</text>
<text x="25.1" y="237.2">PB0 (MOSI/DI/SDA/AIN0/OC0A/OC1A/AREF/PCINT0)</text>
<text x="104.3" y="238.4">6</text>
<text x="104.3" y="234.9">5</text>
<text x="36.4" y="244.2">PB2 (SCK/USCK/SCL/ADC1/T0/INT0/PCINT2)</text>
<text x="40.2" y="240.7">PB1 (MISO/DO/AIN1/OC0B/OC1A/PCINT1)</text>
<text x="104.3" y="241.9">7</text>
<text x="104.3" y="245.5">2</text>
<text x="42.5" y="251.3">PB4 (PCINT4/XTAL2/CLKO/OC1B/ADC2)</text>
<text x="43.7" y="247.8">PB3 (PCINT3/XTAL1/CLKI/OC1B/ADC3)</text>
<text x="104.3" y="249">3</text>
<text x="54.8" y="254.8">PB5 (PCINT5/RESET/ADC0/DW)</text>
<text x="104.3" y="252.5">1</text>
</g>
<g font-size="3.2" fill="#f00">
<text x="355.7" y="159.4">VCC</text>
<text x="363.7" y="157.6">2</text>
<text x="223.6" y="175.3">2</text>
<text x="228.8" y="176.7">VCC</text>
<text x="21.6" y="259.6">8</text>
<text x="27.7" y="261.9">VCC</text>
</g>
</svg>
